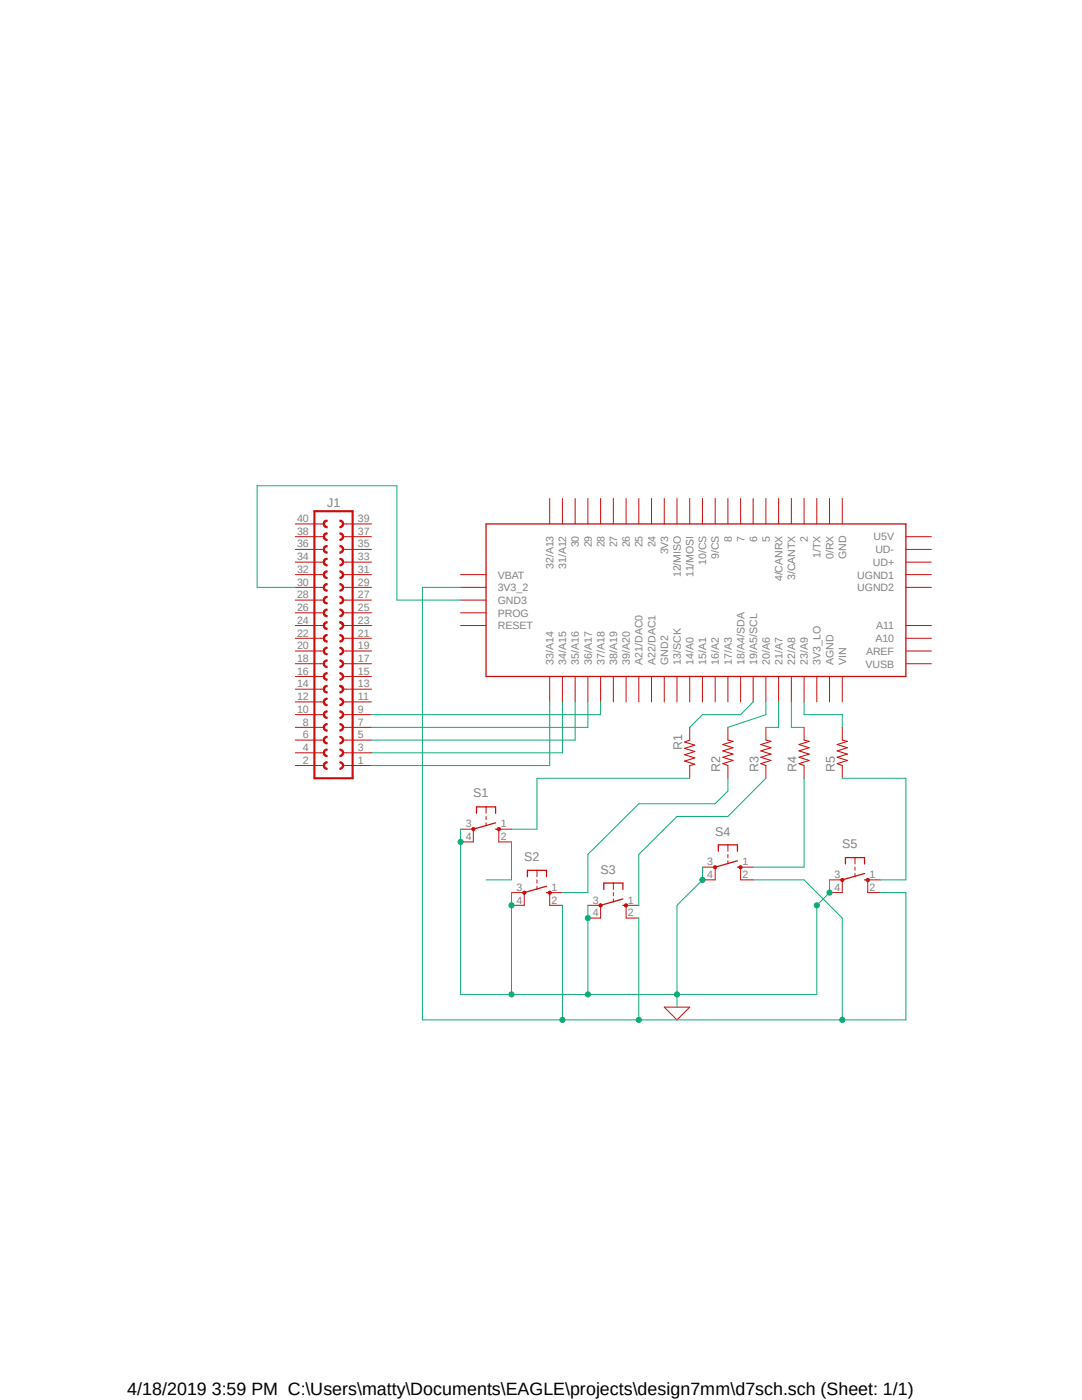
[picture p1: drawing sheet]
<svg xmlns="http://www.w3.org/2000/svg" width="216mm" height="279mm" viewBox="0 0 216 279" stroke-linecap="round" stroke-linejoin="round" font-family="sans-serif">
<path d="M51.1 95.1l139.1 109.5M190.2 95.1l-139.1 109.5" fill="none" stroke="#fff" stroke-width=".2"/>
<path d="M137.6 147.7l-1 .4 2 .6-2 .7 2 .6-2 .6 2 .7-2 .6 2 .6-1 .3M145.2 147.7l1.1 .3-2.1 .6 2.1 .6-2.1 .7 2.1 .6-2.1 .6 2.1 .7-2.1 .6 1 .4M152.8 147.7l1 .3-2 .6 2 .6-2 .7 2 .6-2 .6 2 .7-2 .6 1 .4M160.4 147.7l1.1 .3-2.1 .6 2.1 .6-2.1 .7 2.1 .6-2.1 .6 2.1 .7-2.1 .6 1 .4M168.1 147.7l1 .3-2.1 .6 2.1 .6-2.1 .7 2.1 .6-2.1 .6 2.1 .7-2.1 .6 1.1 .4" fill="none" stroke="#c90d0c" stroke-width=".21"/>
<g fill="none" stroke="#c90d0c" stroke-width=".2">
<path d="M137.6 145.2v2.5M137.6 152.8v2.5M145.2 145.2v2.5M145.2 152.8v2.5M152.8 145.2v2.5M152.8 152.8v2.5M160.4 145.2v2.5M160.4 152.8v2.5M168.1 145.2v2.5M168.1 152.8v2.5M94.4 165.5v2.5M97 161v1.3"/>
<path d="M97 162.9v.7M97 164.2v.6M99.5 165.5v2.5"/>
</g>
<path d="M95.1 162.3v-1.3h3.8v1.3M98.9 165.5h.6M98.9 164.2l-4.5 1.3" fill="none" stroke="#c90d0c" stroke-width=".25"/>
<path d="M94.2 165.2h.5v.5h-.5l-.1-.2z" fill-rule="evenodd" fill="#c90d0c"/>
<path d="M94.2 165.2h.5v.5h-.5l-.1-.2z" fill="none" stroke="#c90d0c" stroke-width=".2"/>
<path d="M99.3 165.2h.5v.5h-.5l-.1-.2z" fill-rule="evenodd" fill="#c90d0c"/>
<path d="M91.9 165.5h2.5M91.9 168h2.5M99.3 165.2h.5v.5h-.5l-.1-.2zM99.5 165.5h2.6M99.5 168h2.6M104.6 178.1v2.6M107.1 173.7v1.3M107.1 175.6v.6M107.1 176.9v.6M109.7 178.1v2.6" fill="none" stroke="#c90d0c" stroke-width=".2"/>
<path d="M105.2 175v-1.3h3.9v1.3M109.1 178.1h.6M109.1 176.9l-4.5 1.2" fill="none" stroke="#c90d0c" stroke-width=".25"/>
<path d="M104.4 177.9h.5v.5h-.5l-.1-.3z" fill-rule="evenodd" fill="#c90d0c"/>
<path d="M104.4 177.9h.5v.5h-.5l-.1-.3z" fill="none" stroke="#c90d0c" stroke-width=".2"/>
<path d="M109.5 177.9h.4v.5h-.4l-.2-.3z" fill-rule="evenodd" fill="#c90d0c"/>
<path d="M102.1 178.1h2.5M109.5 177.9h.4v.5h-.4l-.2-.3zM109.7 178.1h2.5M122.4 176.2v1.3M122.4 178.1v.7M122.4 179.4v.6M102.1 180.7h2.5M109.7 180.7h2.5M119.8 180.7v2.5M124.9 180.7v2.5" fill="none" stroke="#c90d0c" stroke-width=".2"/>
<path d="M120.5 177.5v-1.3h3.8v1.3M124.3 179.4l-4.5 1.3M124.3 180.7h.6" fill="none" stroke="#c90d0c" stroke-width=".25"/>
<path d="M119.6 180.5l.2-.2 .3 .2 .1 .2-.1 .2h-.5z" fill-rule="evenodd" fill="#c90d0c"/>
<path d="M119.6 180.5l.2-.2 .3 .2 .1 .2-.1 .2h-.5z" fill="none" stroke="#c90d0c" stroke-width=".2"/>
<path d="M124.7 180.5l.2-.2 .2 .2 .2 .2-.2 .2h-.4z" fill-rule="evenodd" fill="#c90d0c"/>
<path d="M142.7 173.1v2.5M145.2 168.6v1.3M145.2 170.5v.7M145.2 171.8v.6M147.8 173.1v2.5M117.3 180.7h2.5M117.3 183.2h2.5M124.7 180.5l.2-.2 .2 .2 .2 .2-.2 .2h-.4zM124.9 180.7h2.6M124.9 183.2h2.6" fill="none" stroke="#c90d0c" stroke-width=".2"/>
<path d="M143.3 169.9v-1.3h3.9v1.3M147.2 173.1h.6M147.2 171.8l-4.5 1.3" fill="none" stroke="#c90d0c" stroke-width=".25"/>
<path d="M142.5 172.8h.4v.5h-.4z" fill-rule="evenodd" fill="#c90d0c"/>
<path d="M142.5 172.8h.4v.5h-.4z" fill="none" stroke="#c90d0c" stroke-width=".2"/>
<path d="M147.5 172.8h.5v.5h-.5z" fill-rule="evenodd" fill="#c90d0c"/>
<path d="M140.2 173.1h2.5M140.2 175.6h2.5M147.5 172.8h.5v.5h-.5zM147.8 173.1h2.5M147.8 175.6h2.5M168.1 175.6v2.5M170.6 171.2v1.2M170.6 173.1v.6M170.6 174.3v.7M173.1 175.6v2.5" fill="none" stroke="#c90d0c" stroke-width=".2"/>
<path d="M168.7 172.4v-1.2h3.8v1.2M172.5 175.6h.6M172.5 174.3l-4.4 1.3" fill="none" stroke="#c90d0c" stroke-width=".25"/>
<path d="M167.9 175.4h.4v.5h-.4l-.2-.3z" fill-rule="evenodd" fill="#c90d0c"/>
<path d="M167.9 175.4h.4v.5h-.4l-.2-.3z" fill="none" stroke="#c90d0c" stroke-width=".2"/>
<path d="M172.9 175.4h.5v.5h-.5l-.1-.3z" fill-rule="evenodd" fill="#c90d0c"/>
<g fill="none" stroke="#c90d0c" stroke-width=".2">
<path d="M109.7 99.5v5.1M112.2 99.5v5.1M114.8 99.5v5.1M117.3 99.5v5.1M119.8 99.5v5.1M122.4 99.5v5.1M124.9 99.5v5.1M127.5 99.5v5.1M130 99.5v5.1M132.5 99.5v5.1M135.1 99.5v5.1M137.6 99.5v5.1"/>
<path d="M140.2 99.5v5.1M142.7 99.5v5.1M145.2 99.5v5.1M147.8 99.5v5.1M150.3 99.5v5.1M152.8 99.5v5.1M155.4 99.5v5.1M157.9 99.5v5.1M160.4 99.5v5.1M163 99.5v5.1M165.5 99.5v5.1M168.1 99.5v5.1"/>
<path d="M91.9 114.7h5.1M91.9 117.2h5.1M91.9 119.8h5.1M180.8 107.1h5M180.8 109.6h5M180.8 112.2h5M180.8 114.7h5M180.8 117.2h5M91.9 124.8h5.1M91.9 122.3h5.1M109.7 135v5.1M112.2 135v5.1"/>
<path d="M114.8 135v5.1M117.3 135v5.1M119.8 135v5.1M122.4 135v5.1M124.9 135v5.1M127.5 135v5.1M130 135v5.1M132.5 135v5.1M135.1 135v5.1M137.6 135v5.1M140.2 135v5.1M142.7 135v5.1"/>
<path d="M145.2 135v5.1M147.8 135v5.1M150.3 135v5.1M152.8 135v5.1M155.4 135v5.1M157.9 135v5.1M160.4 135v5.1M163 135v5.1M165.5 135v5.1M168.1 135v5.1M180.8 132.5h5M180.8 129.9h5"/>
<path d="M180.8 127.4h5M180.8 124.8h5M165.5 175.6h2.6M165.5 178.1h2.6M172.9 175.4h.5v.5h-.5l-.1-.3zM173.1 175.6h2.6M173.1 178.1h2.6M132.5 201h5.1l-2.5 2.5z"/>
</g>
<path d="M97 104.6h83.8v30.4h-83.8z" fill="none" stroke="#c90d0c" stroke-width=".25"/>
<path d="M62.7 102h7.7v53.3h-7.7z" fill="none" stroke="#c90d0c" stroke-width=".42"/>
<path d="M64.8 129.3l.5-.1v.2a.51 .51 0 0 0-.5 .5 .51 .51 0 0 0 .5 .5v.3a.76 .76 0 0 1-.8-.5 .76 .76 0 0 1 .3-.9z" fill-rule="evenodd" fill="#c90d0c"/>
<path d="M64 129.9h.6M64.8 129.3l.5-.1v.2a.51 .51 0 0 0-.5 .5 .51 .51 0 0 0 .5 .5v.3a.76 .76 0 0 1-.8-.5 .76 .76 0 0 1 .3-.9z" fill="none" stroke="#c90d0c" stroke-width=".2"/>
<path d="M64.8 131.8l.5-.1v.3a.51 .51 0 0 0-.5 .5 .51 .51 0 0 0 .5 .5v.2a.76 .76 0 0 1-.8-.5 .76 .76 0 0 1 .3-.9z" fill-rule="evenodd" fill="#c90d0c"/>
<path d="M64 132.5h.6M64.8 131.8l.5-.1v.3a.51 .51 0 0 0-.5 .5 .51 .51 0 0 0 .5 .5v.2a.76 .76 0 0 1-.8-.5 .76 .76 0 0 1 .3-.9z" fill="none" stroke="#c90d0c" stroke-width=".2"/>
<path d="M64.5 135h.3a.45 .45 0 0 0 .5 .5v.3a.71 .71 0 0 1-.8-.8z" fill-rule="evenodd" fill="#c90d0c"/>
<path d="M64.5 135h.3a.45 .45 0 0 0 .5 .5v.3a.71 .71 0 0 1-.8-.8z" fill="none" stroke="#c90d0c" stroke-width=".2"/>
<path d="M64.8 134.4l.5-.2v.3a.5 .5 0 0 0-.5 .5h-.3v-.1z" fill-rule="evenodd" fill="#c90d0c"/>
<path d="M64.8 134.4l.5-.2v.3a.5 .5 0 0 0-.5 .5h-.3v-.1z" fill="none" stroke="#c90d0c" stroke-width=".2"/>
<path d="M64.5 137.5h.3a.45 .45 0 0 0 .5 .5v.3a.71 .71 0 0 1-.8-.8z" fill-rule="evenodd" fill="#c90d0c"/>
<path d="M64.5 137.5h.3a.45 .45 0 0 0 .5 .5v.3a.71 .71 0 0 1-.8-.8z" fill="none" stroke="#c90d0c" stroke-width=".2"/>
<path d="M64.8 136.9l.5-.1v.2a.5 .5 0 0 0-.5 .5h-.3v-.1z" fill-rule="evenodd" fill="#c90d0c"/>
<path d="M64.8 136.9l.5-.1v.2a.5 .5 0 0 0-.5 .5h-.3v-.1z" fill="none" stroke="#c90d0c" stroke-width=".2"/>
<path d="M64.5 140.1h.3a.5 .5 0 0 0 .5 .5v.2a.71 .71 0 0 1-.8-.7z" fill-rule="evenodd" fill="#c90d0c"/>
<path d="M64.5 140.1h.3a.5 .5 0 0 0 .5 .5v.2a.71 .71 0 0 1-.8-.7z" fill="none" stroke="#c90d0c" stroke-width=".2"/>
<path d="M64.8 139.4l.5-.1v.3a.5 .5 0 0 0-.5 .5h-.3v-.2z" fill-rule="evenodd" fill="#c90d0c"/>
<path d="M64.8 139.4l.5-.1v.3a.5 .5 0 0 0-.5 .5h-.3v-.2z" fill="none" stroke="#c90d0c" stroke-width=".2"/>
<path d="M64.5 142.6h.3a.5 .5 0 0 0 .5 .5v.3a.71 .71 0 0 1-.8-.8z" fill-rule="evenodd" fill="#c90d0c"/>
<path d="M64.5 142.6h.3a.5 .5 0 0 0 .5 .5v.3a.71 .71 0 0 1-.8-.8z" fill="none" stroke="#c90d0c" stroke-width=".2"/>
<path d="M64.8 142l.5-.1v.2a.45 .45 0 0 0-.5 .5h-.3v-.1z" fill-rule="evenodd" fill="#c90d0c"/>
<path d="M64.8 142l.5-.1v.2a.45 .45 0 0 0-.5 .5h-.3v-.1z" fill="none" stroke="#c90d0c" stroke-width=".2"/>
<path d="M64.5 145.2h.3a.5 .5 0 0 0 .5 .5v.2a.71 .71 0 0 1-.8-.7z" fill-rule="evenodd" fill="#c90d0c"/>
<path d="M64.5 145.2h.3a.5 .5 0 0 0 .5 .5v.2a.71 .71 0 0 1-.8-.7z" fill="none" stroke="#c90d0c" stroke-width=".2"/>
<path d="M64.8 144.5l.5-.1v.3a.45 .45 0 0 0-.5 .5h-.3v-.2z" fill-rule="evenodd" fill="#c90d0c"/>
<path d="M64.8 144.5l.5-.1v.3a.45 .45 0 0 0-.5 .5h-.3v-.2z" fill="none" stroke="#c90d0c" stroke-width=".2"/>
<path d="M64.5 147.7h.3a.5 .5 0 0 0 .5 .5v.3a.71 .71 0 0 1-.8-.8z" fill-rule="evenodd" fill="#c90d0c"/>
<path d="M64.5 147.7h.3a.5 .5 0 0 0 .5 .5v.3a.71 .71 0 0 1-.8-.8z" fill="none" stroke="#c90d0c" stroke-width=".2"/>
<path d="M64.8 147.1l.5-.2v.3a.45 .45 0 0 0-.5 .5h-.3v-.2z" fill-rule="evenodd" fill="#c90d0c"/>
<path d="M64.8 147.1l.5-.2v.3a.45 .45 0 0 0-.5 .5h-.3v-.2z" fill="none" stroke="#c90d0c" stroke-width=".2"/>
<path d="M64.5 150.2h.3a.5 .5 0 0 0 .5 .5v.3a.71 .71 0 0 1-.8-.8z" fill-rule="evenodd" fill="#c90d0c"/>
<path d="M64.5 150.2h.3a.5 .5 0 0 0 .5 .5v.3a.71 .71 0 0 1-.8-.8z" fill="none" stroke="#c90d0c" stroke-width=".2"/>
<path d="M64.8 149.6l.5-.1v.2a.45 .45 0 0 0-.5 .5h-.3v-.1z" fill-rule="evenodd" fill="#c90d0c"/>
<path d="M64.8 149.6l.5-.1v.2a.45 .45 0 0 0-.5 .5h-.3v-.1z" fill="none" stroke="#c90d0c" stroke-width=".2"/>
<path d="M64.5 152.8h.3a.5 .5 0 0 0 .5 .5v.2a.71 .71 0 0 1-.8-.7z" fill-rule="evenodd" fill="#c90d0c"/>
<path d="M64.5 152.8h.3a.5 .5 0 0 0 .5 .5v.2a.71 .71 0 0 1-.8-.7z" fill="none" stroke="#c90d0c" stroke-width=".2"/>
<path d="M64.8 152.1l.5-.1v.3a.45 .45 0 0 0-.5 .5h-.3v-.2z" fill-rule="evenodd" fill="#c90d0c"/>
<path d="M64.8 152.1l.5-.1v.3a.45 .45 0 0 0-.5 .5h-.3v-.2z" fill="none" stroke="#c90d0c" stroke-width=".2"/>
<path d="M67.8 152a.76 .76 0 0 1 .8 .8h-.3a.5 .5 0 0 0-.5-.5z" fill-rule="evenodd" fill="#c90d0c"/>
<path d="M67.8 152a.76 .76 0 0 1 .8 .8h-.3a.5 .5 0 0 0-.5-.5z" fill="none" stroke="#c90d0c" stroke-width=".2"/>
<path d="M67.8 153.3l.4-.2 .1-.3h.3a.76 .76 0 0 1-.8 .7z" fill-rule="evenodd" fill="#c90d0c"/>
<path d="M67.8 153.3l.4-.2 .1-.3h.3a.76 .76 0 0 1-.8 .7z" fill="none" stroke="#c90d0c" stroke-width=".2"/>
<path d="M67.8 149.5a.76 .76 0 0 1 .8 .7h-.3a.5 .5 0 0 0-.5-.5z" fill-rule="evenodd" fill="#c90d0c"/>
<path d="M67.8 149.5a.76 .76 0 0 1 .8 .7h-.3a.5 .5 0 0 0-.5-.5z" fill="none" stroke="#c90d0c" stroke-width=".2"/>
<path d="M67.8 150.7l.4-.1 .1-.4h.3a.76 .76 0 0 1-.8 .8z" fill-rule="evenodd" fill="#c90d0c"/>
<path d="M67.8 150.7l.4-.1 .1-.4h.3a.76 .76 0 0 1-.8 .8z" fill="none" stroke="#c90d0c" stroke-width=".2"/>
<path d="M67.8 146.9a.76 .76 0 0 1 .8 .8h-.3a.5 .5 0 0 0-.5-.5z" fill-rule="evenodd" fill="#c90d0c"/>
<path d="M67.8 146.9a.76 .76 0 0 1 .8 .8h-.3a.5 .5 0 0 0-.5-.5z" fill="none" stroke="#c90d0c" stroke-width=".2"/>
<path d="M67.8 148.2l.4-.2 .1-.3h.3a.76 .76 0 0 1-.8 .8z" fill-rule="evenodd" fill="#c90d0c"/>
<path d="M67.8 148.2l.4-.2 .1-.3h.3a.76 .76 0 0 1-.8 .8z" fill="none" stroke="#c90d0c" stroke-width=".2"/>
<path d="M67.8 144.4a.76 .76 0 0 1 .8 .8h-.3a.5 .5 0 0 0-.5-.5z" fill-rule="evenodd" fill="#c90d0c"/>
<path d="M67.8 144.4a.76 .76 0 0 1 .8 .8h-.3a.5 .5 0 0 0-.5-.5z" fill="none" stroke="#c90d0c" stroke-width=".2"/>
<path d="M67.8 145.7l.4-.2 .1-.3h.3a.76 .76 0 0 1-.8 .7z" fill-rule="evenodd" fill="#c90d0c"/>
<path d="M67.8 145.7l.4-.2 .1-.3h.3a.76 .76 0 0 1-.8 .7z" fill="none" stroke="#c90d0c" stroke-width=".2"/>
<path d="M67.8 141.9a.76 .76 0 0 1 .8 .7h-.3a.5 .5 0 0 0-.5-.5z" fill-rule="evenodd" fill="#c90d0c"/>
<path d="M67.8 141.9a.76 .76 0 0 1 .8 .7h-.3a.5 .5 0 0 0-.5-.5z" fill="none" stroke="#c90d0c" stroke-width=".2"/>
<path d="M67.8 143.1l.4-.1 .1-.4h.3a.76 .76 0 0 1-.8 .8z" fill-rule="evenodd" fill="#c90d0c"/>
<path d="M67.8 143.1l.4-.1 .1-.4h.3a.76 .76 0 0 1-.8 .8z" fill="none" stroke="#c90d0c" stroke-width=".2"/>
<path d="M67.8 139.3a.76 .76 0 0 1 .8 .8h-.3v-.2l-.5-.3z" fill-rule="evenodd" fill="#c90d0c"/>
<path d="M67.8 139.3a.76 .76 0 0 1 .8 .8h-.3v-.2l-.5-.3z" fill="none" stroke="#c90d0c" stroke-width=".2"/>
<path d="M67.8 140.6l.4-.2 .1-.3h.3a.76 .76 0 0 1-.8 .7z" fill-rule="evenodd" fill="#c90d0c"/>
<path d="M67.8 140.6l.4-.2 .1-.3h.3a.76 .76 0 0 1-.8 .7z" fill="none" stroke="#c90d0c" stroke-width=".2"/>
<path d="M67.8 136.8a.76 .76 0 0 1 .8 .7h-.3v-.2l-.5-.3z" fill-rule="evenodd" fill="#c90d0c"/>
<path d="M67.8 136.8a.76 .76 0 0 1 .8 .7h-.3v-.2l-.5-.3z" fill="none" stroke="#c90d0c" stroke-width=".2"/>
<path d="M67.8 138a.5 .5 0 0 0 .5-.5h.3a.76 .76 0 0 1-.8 .8z" fill-rule="evenodd" fill="#c90d0c"/>
<path d="M67.8 138a.5 .5 0 0 0 .5-.5h.3a.76 .76 0 0 1-.8 .8z" fill="none" stroke="#c90d0c" stroke-width=".2"/>
<path d="M67.8 131.7a.76 .76 0 0 1 .8 .8h-.3l-.1-.4-.4-.1z" fill-rule="evenodd" fill="#c90d0c"/>
<path d="M67.8 131.7a.76 .76 0 0 1 .8 .8h-.3l-.1-.4-.4-.1z" fill="none" stroke="#c90d0c" stroke-width=".2"/>
<path d="M67.8 133a.5 .5 0 0 0 .5-.5h.3a.76 .76 0 0 1-.8 .7z" fill-rule="evenodd" fill="#c90d0c"/>
<path d="M67.8 133a.5 .5 0 0 0 .5-.5h.3a.76 .76 0 0 1-.8 .7z" fill="none" stroke="#c90d0c" stroke-width=".2"/>
<path d="M67.8 129.2a.76 .76 0 0 1 .8 .7h-.3l-.1-.3-.4-.2z" fill-rule="evenodd" fill="#c90d0c"/>
<path d="M67.8 129.2a.76 .76 0 0 1 .8 .7h-.3l-.1-.3-.4-.2z" fill="none" stroke="#c90d0c" stroke-width=".2"/>
<path d="M67.8 130.4a.5 .5 0 0 0 .5-.5h.3a.76 .76 0 0 1-.8 .8z" fill-rule="evenodd" fill="#c90d0c"/>
<path d="M67.8 130.4a.5 .5 0 0 0 .5-.5h.3a.76 .76 0 0 1-.8 .8z" fill="none" stroke="#c90d0c" stroke-width=".2"/>
<path d="M67.8 134.2a.76 .76 0 0 1 .8 .8h-.3l-.1-.3-.4-.2z" fill-rule="evenodd" fill="#c90d0c"/>
<path d="M67.8 134.2a.76 .76 0 0 1 .8 .8h-.3l-.1-.3-.4-.2z" fill="none" stroke="#c90d0c" stroke-width=".2"/>
<path d="M67.8 135.5a.5 .5 0 0 0 .5-.5h.3a.76 .76 0 0 1-.8 .8z" fill-rule="evenodd" fill="#c90d0c"/>
<g fill="none" stroke="#c90d0c" stroke-width=".2">
<path d="M64 135h.6M64 137.5h.6M67.8 135.5a.5 .5 0 0 0 .5-.5h.3a.76 .76 0 0 1-.8 .8zM64 140.1h.6M64 142.6h.6M64 145.2h.6M64 147.7h.6M64 150.2h.6M64 152.8h.6M68.5 140.1h.6M68.5 142.6h.6M68.5 145.2h.6"/>
<path d="M68.5 147.7h.6M68.5 150.2h.6M68.5 152.8h.6"/>
</g>
<path d="M67.8 136.8a.76 .76 0 0 1 .8 .7h-.3v-.2l-.5-.3z" fill-rule="evenodd" fill="#c90d0c"/>
<path d="M67.8 136.8a.76 .76 0 0 1 .8 .7h-.3v-.2l-.5-.3zM68.5 137.5h.6M68.5 135h.6M68.5 132.5h.6M68.5 129.9h.6" fill="none" stroke="#c90d0c" stroke-width=".2"/>
<path d="M64.8 116.6l.5-.1v.2a.51 .51 0 0 0-.5 .5 .51 .51 0 0 0 .5 .5v.3a.75 .75 0 0 1-.8-.5 .75 .75 0 0 1 .3-.9z" fill-rule="evenodd" fill="#c90d0c"/>
<path d="M64 117.2h.6M64.8 116.6l.5-.1v.2a.51 .51 0 0 0-.5 .5 .51 .51 0 0 0 .5 .5v.3a.75 .75 0 0 1-.8-.5 .75 .75 0 0 1 .3-.9z" fill="none" stroke="#c90d0c" stroke-width=".2"/>
<path d="M64.8 119.1l.5-.1v.3a.51 .51 0 0 0-.5 .5 .51 .51 0 0 0 .5 .5v.2a.75 .75 0 0 1-.8-.5 .75 .75 0 0 1 .3-.9z" fill-rule="evenodd" fill="#c90d0c"/>
<path d="M64 119.8h.6M64.8 119.1l.5-.1v.3a.51 .51 0 0 0-.5 .5 .51 .51 0 0 0 .5 .5v.2a.75 .75 0 0 1-.8-.5 .75 .75 0 0 1 .3-.9z" fill="none" stroke="#c90d0c" stroke-width=".2"/>
<path d="M64.5 122.3h.3a.45 .45 0 0 0 .5 .5v.3a.65 .65 0 0 1-.8-.8z" fill-rule="evenodd" fill="#c90d0c"/>
<path d="M64.5 122.3h.3a.45 .45 0 0 0 .5 .5v.3a.65 .65 0 0 1-.8-.8z" fill="none" stroke="#c90d0c" stroke-width=".2"/>
<path d="M64.8 121.7l.5-.2v.3a.5 .5 0 0 0-.5 .5h-.3v-.1z" fill-rule="evenodd" fill="#c90d0c"/>
<path d="M64.8 121.7l.5-.2v.3a.5 .5 0 0 0-.5 .5h-.3v-.1z" fill="none" stroke="#c90d0c" stroke-width=".2"/>
<path d="M64.5 124.8h.3a.45 .45 0 0 0 .5 .5v.3a.65 .65 0 0 1-.8-.8z" fill-rule="evenodd" fill="#c90d0c"/>
<path d="M64.5 124.8h.3a.45 .45 0 0 0 .5 .5v.3a.65 .65 0 0 1-.8-.8z" fill="none" stroke="#c90d0c" stroke-width=".2"/>
<path d="M64.8 124.2l.5-.1v.2a.5 .5 0 0 0-.5 .5h-.3v-.1z" fill-rule="evenodd" fill="#c90d0c"/>
<path d="M64.8 124.2l.5-.1v.2a.5 .5 0 0 0-.5 .5h-.3v-.1z" fill="none" stroke="#c90d0c" stroke-width=".2"/>
<path d="M64.5 127.4h.3a.45 .45 0 0 0 .5 .5v.2a.65 .65 0 0 1-.8-.7z" fill-rule="evenodd" fill="#c90d0c"/>
<path d="M64.5 127.4h.3a.45 .45 0 0 0 .5 .5v.2a.65 .65 0 0 1-.8-.7z" fill="none" stroke="#c90d0c" stroke-width=".2"/>
<path d="M64.8 126.7l.5-.1v.3a.5 .5 0 0 0-.5 .5h-.3v-.1z" fill-rule="evenodd" fill="#c90d0c"/>
<path d="M64.8 126.7l.5-.1v.3a.5 .5 0 0 0-.5 .5h-.3v-.1z" fill="none" stroke="#c90d0c" stroke-width=".2"/>
<path d="M67.8 126.6a.76 .76 0 0 1 .8 .8h-.3l-.1-.4-.4-.1z" fill-rule="evenodd" fill="#c90d0c"/>
<path d="M67.8 126.6a.76 .76 0 0 1 .8 .8h-.3l-.1-.4-.4-.1z" fill="none" stroke="#c90d0c" stroke-width=".2"/>
<path d="M67.8 127.9a.5 .5 0 0 0 .5-.5h.3a.76 .76 0 0 1-.8 .7z" fill-rule="evenodd" fill="#c90d0c"/>
<path d="M67.8 127.9a.5 .5 0 0 0 .5-.5h.3a.76 .76 0 0 1-.8 .7z" fill="none" stroke="#c90d0c" stroke-width=".2"/>
<path d="M67.8 124.1a.76 .76 0 0 1 .8 .7h-.3l-.1-.3-.4-.2z" fill-rule="evenodd" fill="#c90d0c"/>
<path d="M67.8 124.1a.76 .76 0 0 1 .8 .7h-.3l-.1-.3-.4-.2z" fill="none" stroke="#c90d0c" stroke-width=".2"/>
<path d="M67.8 125.3a.5 .5 0 0 0 .5-.5h.3a.76 .76 0 0 1-.8 .8z" fill-rule="evenodd" fill="#c90d0c"/>
<path d="M67.8 125.3a.5 .5 0 0 0 .5-.5h.3a.76 .76 0 0 1-.8 .8z" fill="none" stroke="#c90d0c" stroke-width=".2"/>
<path d="M67.8 119a.76 .76 0 0 1 .8 .8h-.3l-.1-.4-.4-.1z" fill-rule="evenodd" fill="#c90d0c"/>
<path d="M67.8 119a.76 .76 0 0 1 .8 .8h-.3l-.1-.4-.4-.1z" fill="none" stroke="#c90d0c" stroke-width=".2"/>
<path d="M67.8 120.3a.5 .5 0 0 0 .5-.5h.3a.71 .71 0 0 1-.8 .7z" fill-rule="evenodd" fill="#c90d0c"/>
<path d="M67.8 120.3a.5 .5 0 0 0 .5-.5h.3a.71 .71 0 0 1-.8 .7z" fill="none" stroke="#c90d0c" stroke-width=".2"/>
<path d="M67.8 116.5a.76 .76 0 0 1 .8 .7h-.3l-.1-.3-.4-.2z" fill-rule="evenodd" fill="#c90d0c"/>
<path d="M67.8 116.5a.76 .76 0 0 1 .8 .7h-.3l-.1-.3-.4-.2z" fill="none" stroke="#c90d0c" stroke-width=".2"/>
<path d="M67.8 117.7a.5 .5 0 0 0 .5-.5h.3a.71 .71 0 0 1-.8 .8z" fill-rule="evenodd" fill="#c90d0c"/>
<path d="M67.8 117.7a.5 .5 0 0 0 .5-.5h.3a.71 .71 0 0 1-.8 .8z" fill="none" stroke="#c90d0c" stroke-width=".2"/>
<path d="M67.8 121.5a.76 .76 0 0 1 .8 .8h-.3l-.1-.3-.4-.2z" fill-rule="evenodd" fill="#c90d0c"/>
<path d="M67.8 121.5a.76 .76 0 0 1 .8 .8h-.3l-.1-.3-.4-.2z" fill="none" stroke="#c90d0c" stroke-width=".2"/>
<path d="M67.8 122.8a.5 .5 0 0 0 .5-.5h.3a.71 .71 0 0 1-.8 .8z" fill-rule="evenodd" fill="#c90d0c"/>
<path d="M64 122.3h.6M64 124.8h.6M64 127.4h.6M67.8 122.8a.5 .5 0 0 0 .5-.5h.3a.71 .71 0 0 1-.8 .8zM68.5 127.4h.6" fill="none" stroke="#c90d0c" stroke-width=".2"/>
<path d="M67.8 124.1a.76 .76 0 0 1 .8 .7h-.3l-.1-.3-.4-.2z" fill-rule="evenodd" fill="#c90d0c"/>
<path d="M68.5 119.8h.6M68.5 117.2h.6M67.8 124.1a.76 .76 0 0 1 .8 .7h-.3l-.1-.3-.4-.2zM68.5 124.8h.6M68.5 122.3h.6" fill="none" stroke="#c90d0c" stroke-width=".2"/>
<path d="M64.5 114.7h.3a.45 .45 0 0 0 .5 .5v.2a.65 .65 0 0 1-.8-.7z" fill-rule="evenodd" fill="#c90d0c"/>
<path d="M64.5 114.7h.3a.45 .45 0 0 0 .5 .5v.2a.65 .65 0 0 1-.8-.7z" fill="none" stroke="#c90d0c" stroke-width=".2"/>
<path d="M64.8 114l.5-.1v.3a.5 .5 0 0 0-.5 .5h-.3v-.1z" fill-rule="evenodd" fill="#c90d0c"/>
<path d="M64.8 114l.5-.1v.3a.5 .5 0 0 0-.5 .5h-.3v-.1z" fill="none" stroke="#c90d0c" stroke-width=".2"/>
<path d="M64.5 112.2h.3a.5 .5 0 0 0 .5 .5v.2a.71 .71 0 0 1-.8-.7z" fill-rule="evenodd" fill="#c90d0c"/>
<path d="M64.5 112.2h.3a.5 .5 0 0 0 .5 .5v.2a.71 .71 0 0 1-.8-.7z" fill="none" stroke="#c90d0c" stroke-width=".2"/>
<path d="M64.8 111.5l.5-.1v.3a.45 .45 0 0 0-.5 .5h-.3v-.2z" fill-rule="evenodd" fill="#c90d0c"/>
<path d="M64.8 111.5l.5-.1v.3a.45 .45 0 0 0-.5 .5h-.3v-.2z" fill="none" stroke="#c90d0c" stroke-width=".2"/>
<path d="M67.8 111.4a.68 .68 0 0 1 .8 .8h-.3a.5 .5 0 0 0-.5-.5z" fill-rule="evenodd" fill="#c90d0c"/>
<path d="M67.8 111.4a.68 .68 0 0 1 .8 .8h-.3a.5 .5 0 0 0-.5-.5z" fill="none" stroke="#c90d0c" stroke-width=".2"/>
<path d="M67.8 113.9a.76 .76 0 0 1 .8 .8h-.3l-.1-.4-.4-.1z" fill-rule="evenodd" fill="#c90d0c"/>
<path d="M67.8 113.9a.76 .76 0 0 1 .8 .8h-.3l-.1-.4-.4-.1z" fill="none" stroke="#c90d0c" stroke-width=".2"/>
<path d="M67.8 115.2a.5 .5 0 0 0 .5-.5h.3a.71 .71 0 0 1-.8 .7z" fill-rule="evenodd" fill="#c90d0c"/>
<path d="M67.8 115.2a.5 .5 0 0 0 .5-.5h.3a.71 .71 0 0 1-.8 .7z" fill="none" stroke="#c90d0c" stroke-width=".2"/>
<path d="M67.8 112.7l.4-.2 .1-.3h.3a.76 .76 0 0 1-.8 .7z" fill-rule="evenodd" fill="#c90d0c"/>
<path d="M64 114.7h.6M64 112.2h.6M67.8 112.7l.4-.2 .1-.3h.3a.76 .76 0 0 1-.8 .7zM68.5 114.7h.6M68.5 112.2h.6" fill="none" stroke="#c90d0c" stroke-width=".2"/>
<path d="M64.8 109l.5-.1v.2a.51 .51 0 0 0-.5 .5 .51 .51 0 0 0 .5 .6v.2a.79 .79 0 0 1-.8-.5 .79 .79 0 0 1 .3-.9z" fill-rule="evenodd" fill="#c90d0c"/>
<path d="M64 109.6h.6M64.8 109l.5-.1v.2a.51 .51 0 0 0-.5 .5 .51 .51 0 0 0 .5 .6v.2a.79 .79 0 0 1-.8-.5 .79 .79 0 0 1 .3-.9z" fill="none" stroke="#c90d0c" stroke-width=".2"/>
<path d="M67.8 108.9a.68 .68 0 0 1 .8 .7h-.3a.5 .5 0 0 0-.5-.5z" fill-rule="evenodd" fill="#c90d0c"/>
<path d="M67.8 108.9a.68 .68 0 0 1 .8 .7h-.3a.5 .5 0 0 0-.5-.5z" fill="none" stroke="#c90d0c" stroke-width=".2"/>
<path d="M67.8 110.2l.4-.2 .1-.4h.3a.76 .76 0 0 1-.8 .8z" fill-rule="evenodd" fill="#c90d0c"/>
<path d="M67.8 110.2l.4-.2 .1-.4h.3a.76 .76 0 0 1-.8 .8zM68.5 109.6h.6" fill="none" stroke="#c90d0c" stroke-width=".2"/>
<path d="M64.5 107.1h.3a.5 .5 0 0 0 .5 .5v.3a.71 .71 0 0 1-.8-.8z" fill-rule="evenodd" fill="#c90d0c"/>
<path d="M64.5 107.1h.3a.5 .5 0 0 0 .5 .5v.3a.71 .71 0 0 1-.8-.8z" fill="none" stroke="#c90d0c" stroke-width=".2"/>
<path d="M64.8 106.4l.5-.1v.3a.45 .45 0 0 0-.5 .5h-.3v-.2z" fill-rule="evenodd" fill="#c90d0c"/>
<path d="M64.8 106.4l.5-.1v.3a.45 .45 0 0 0-.5 .5h-.3v-.2z" fill="none" stroke="#c90d0c" stroke-width=".2"/>
<path d="M64.5 104.6h.3a.5 .5 0 0 0 .5 .5v.2a.71 .71 0 0 1-.8-.7z" fill-rule="evenodd" fill="#c90d0c"/>
<path d="M64.5 104.6h.3a.5 .5 0 0 0 .5 .5v.2a.71 .71 0 0 1-.8-.7z" fill="none" stroke="#c90d0c" stroke-width=".2"/>
<path d="M64.8 103.9l.5-.1v.3a.45 .45 0 0 0-.5 .5h-.3v-.2z" fill-rule="evenodd" fill="#c90d0c"/>
<path d="M64.8 103.9l.5-.1v.3a.45 .45 0 0 0-.5 .5h-.3v-.2z" fill="none" stroke="#c90d0c" stroke-width=".2"/>
<path d="M67.8 103.8a.68 .68 0 0 1 .8 .8h-.3a.5 .5 0 0 0-.5-.5z" fill-rule="evenodd" fill="#c90d0c"/>
<path d="M67.8 103.8a.68 .68 0 0 1 .8 .8h-.3a.5 .5 0 0 0-.5-.5z" fill="none" stroke="#c90d0c" stroke-width=".2"/>
<path d="M67.8 106.3a.68 .68 0 0 1 .8 .8h-.3a.5 .5 0 0 0-.5-.5z" fill-rule="evenodd" fill="#c90d0c"/>
<path d="M67.8 106.3a.68 .68 0 0 1 .8 .8h-.3a.5 .5 0 0 0-.5-.5z" fill="none" stroke="#c90d0c" stroke-width=".2"/>
<path d="M67.8 107.6l.4-.2 .1-.3h.3a.76 .76 0 0 1-.8 .8z" fill-rule="evenodd" fill="#c90d0c"/>
<path d="M67.8 107.6l.4-.2 .1-.3h.3a.76 .76 0 0 1-.8 .8z" fill="none" stroke="#c90d0c" stroke-width=".2"/>
<path d="M67.8 105.1l.4-.2 .1-.3h.3a.76 .76 0 0 1-.8 .7z" fill-rule="evenodd" fill="#c90d0c"/>
<g fill="none" stroke="#c90d0c" stroke-width=".2">
<path d="M58.9 107.1h5.7M58.9 104.6h5.7M58.9 119.8h5.1M58.9 117.2h5.1M58.9 114.7h5.1M58.9 112.2h5.1M58.9 109.6h5.1M67.8 105.1l.4-.2 .1-.3h.3a.76 .76 0 0 1-.8 .7zM68.5 107.1h5.6M68.5 104.6h5.6M69.1 119.8h5M69.1 117.2h5"/>
<path d="M69.1 114.7h5M69.1 112.2h5M69.1 109.6h5M58.9 137.5h5.1M58.9 135h5.1M58.9 132.5h5.1M58.9 129.9h5.1M58.9 127.4h5.1M58.9 124.8h5.1M58.9 122.3h5.1M69.1 137.5h5M69.1 135h5"/>
<path d="M69.1 132.5h5M69.1 129.9h5M69.1 127.4h5M69.1 124.8h5M69.1 122.3h5M58.9 152.8h5.1M58.9 150.2h5.1M58.9 147.7h5.1M58.9 145.2h5.1M58.9 142.6h5.1M58.9 140.1h5.1M69.1 152.8h5"/>
<path d="M69.1 150.2h5M69.1 147.7h5M69.1 145.2h5M69.1 142.6h5M69.1 140.1h5"/>
</g>
<g fill="none" stroke="#0dab76" stroke-width=".2">
<path d="M58.9 117.2h-7.6v-20.3h27.9v22.9h12.7M91.9 117.2h-7.6v86.3h96.5v-25.4h-5.1M109.7 140.1v12.7h-35.6M112.2 140.1v10.1h-38.1M114.8 140.1v7.6h-40.7M117.3 140.1v5.1h-43.2M119.8 140.1v2.5h-45.7M150.3 140.1l-2.5 2.5h-7.6l-2.6 2.6M152.8 140.1v2.5l-7.6 2.6M155.4 140.1v5.1h-2.6M157.9 140.1v5.1h2.5M160.4 140.1v2.5h7.7v2.6"/>
<path d="M168.1 155.3h12.7v20.3h-5.1M150.3 175.6h10.1l7.7 7.6v20.3"/>
</g>
<circle cx="168.1" cy="203.5" r=".51" fill="#0dab76"/>
<g fill="none" stroke="#0dab76" stroke-width=".2">
<path d="M127.5 183.2v20.3"/>
<circle cx="168.1" cy="203.5" r=".51"/>
</g>
<circle cx="127.5" cy="203.5" r=".51" fill="#0dab76"/>
<g fill="none" stroke="#0dab76" stroke-width=".2">
<path d="M112.2 180.7v22.8"/>
<circle cx="127.5" cy="203.5" r=".51"/>
</g>
<circle cx="112.2" cy="203.5" r=".51" fill="#0dab76"/>
<g fill="none" stroke="#0dab76" stroke-width=".2">
<path d="M165.5 175.6v2.5"/>
<circle cx="112.2" cy="203.5" r=".51"/>
</g>
<circle cx="165.5" cy="178.1" r=".51" fill="#0dab76"/>
<g fill="none" stroke="#0dab76" stroke-width=".2">
<path d="M165.5 178.1l-2.5 2.6"/>
<circle cx="165.5" cy="178.1" r=".51"/>
</g>
<circle cx="163" cy="180.7" r=".51" fill="#0dab76"/>
<g fill="none" stroke="#0dab76" stroke-width=".2">
<path d="M163 180.7v17.8h-27.9"/>
<circle cx="163" cy="180.7" r=".51"/>
</g>
<circle cx="135.1" cy="198.5" r=".51" fill="#0dab76"/>
<g fill="none" stroke="#0dab76" stroke-width=".2">
<path d="M140.2 173.1v2.5l-5.1 5.1v20.3"/>
<circle cx="135.1" cy="198.5" r=".51"/>
</g>
<circle cx="140.2" cy="175.6" r=".51" fill="#0dab76"/>
<g fill="none" stroke="#0dab76" stroke-width=".2">
<path d="M102.1 198.5h33M117.3 180.7v17.8"/>
<circle cx="140.2" cy="175.6" r=".51"/>
</g>
<circle cx="117.3" cy="183.2" r=".51" fill="#0dab76"/>
<circle cx="117.3" cy="183.2" r=".51" fill="none" stroke="#0dab76" stroke-width=".2"/>
<circle cx="117.3" cy="198.5" r=".51" fill="#0dab76"/>
<g fill="none" stroke="#0dab76" stroke-width=".2">
<path d="M102.1 178.1v20.4"/>
<circle cx="117.3" cy="198.5" r=".51"/>
</g>
<circle cx="102.1" cy="180.7" r=".51" fill="#0dab76"/>
<circle cx="102.1" cy="180.7" r=".51" fill="none" stroke="#0dab76" stroke-width=".2"/>
<circle cx="102.1" cy="198.5" r=".51" fill="#0dab76"/>
<g fill="none" stroke="#0dab76" stroke-width=".2">
<path d="M91.9 165.5v33"/>
<circle cx="102.1" cy="198.5" r=".51"/>
</g>
<circle cx="91.9" cy="168" r=".51" fill="#0dab76"/>
<g fill="none" stroke="#0dab76" stroke-width=".2">
<path d="M137.6 155.3h-30.5v10.2h-5M145.2 155.3v2.6l-2.5 2.5h-15.2l-10.2 10.1v7.6h-5.1M152.8 155.3l-7.6 7.6h-10.1l-7.6 7.6v10.2M160.4 155.3v17.8h-10.1M102.1 168v7.6h-5.1M91.9 198.5h10.2"/>
<circle cx="91.9" cy="168" r=".51"/>
</g>
<text font-size="3.6" x="25.4" y="278.4">4/18/2019 3:59 PM C:\Users\matty\Documents\EAGLE\projects\design7mm\d7sch.sch (Sheet: 1/1)</text>
<g font-size="2.5" fill="#808080">
<text x="65.3" y="101.3">J1</text>
<text x="136.1" y="149.7" transform="rotate(-90 136.1 149.7)">R1</text>
<text x="143.7" y="154.1" transform="rotate(-90 143.7 154.1)">R2</text>
<text x="151.3" y="154.1" transform="rotate(-90 151.3 154.1)">R3</text>
<text x="159" y="154.1" transform="rotate(-90 159 154.1)">R4</text>
<text x="166.6" y="154.1" transform="rotate(-90 166.6 154.1)">R5</text>
<text x="94.4" y="159.1">S1</text>
<text x="142.7" y="166.8">S4</text>
<text x="104.6" y="171.8">S2</text>
<text x="168.1" y="169.3">S5</text>
<text x="119.8" y="174.3">S3</text>
</g>
<g font-size="2.1" fill="#808080">
<text x="59.3" y="106.7">38</text>
<text x="59.3" y="104.2">40</text>
<text x="71.4" y="106.7">37</text>
<text x="71.4" y="104.2">39</text>
<text x="174.3" y="107.9">U5V</text>
<text x="59.3" y="111.8">34</text>
<text x="59.3" y="109.3">36</text>
<text x="71.4" y="111.8">33</text>
<text x="71.4" y="109.3">35</text>
<text x="110.4" y="113.6" transform="rotate(-90 110.4 113.6)">32/A13</text>
<text x="113" y="113.6" transform="rotate(-90 113 113.6)">31/A12</text>
<text x="115.5" y="109.3" transform="rotate(-90 115.5 109.3)">30</text>
<text x="118.1" y="109.3" transform="rotate(-90 118.1 109.3)">29</text>
<text x="120.6" y="109.3" transform="rotate(-90 120.6 109.3)">28</text>
<text x="123.1" y="109.3" transform="rotate(-90 123.1 109.3)">27</text>
<text x="125.7" y="109.3" transform="rotate(-90 125.7 109.3)">26</text>
<text x="128.2" y="109.3" transform="rotate(-90 128.2 109.3)">25</text>
<text x="130.8" y="109.3" transform="rotate(-90 130.8 109.3)">24</text>
<text x="133.3" y="110.7" transform="rotate(-90 133.3 110.7)">3V3</text>
<text x="140.9" y="112.8" transform="rotate(-90 140.9 112.8)">10/CS</text>
<text x="143.5" y="111.6" transform="rotate(-90 143.5 111.6)">9/CS</text>
<text x="146" y="108.1" transform="rotate(-90 146 108.1)">8</text>
<text x="148.5" y="108.1" transform="rotate(-90 148.5 108.1)">7</text>
<text x="151.1" y="108.1" transform="rotate(-90 151.1 108.1)">6</text>
<text x="153.6" y="108.1" transform="rotate(-90 153.6 108.1)">5</text>
<text x="161.2" y="108.1" transform="rotate(-90 161.2 108.1)">2</text>
<text x="163.7" y="111.4" transform="rotate(-90 163.7 111.4)">1/TX</text>
<text x="166.3" y="111.6" transform="rotate(-90 166.3 111.6)">0/RX</text>
<text x="168.8" y="111.6" transform="rotate(-90 168.8 111.6)">GND</text>
<text x="174.2" y="112.9">UD+</text>
<text x="174.7" y="110.4">UD-</text>
<text x="59.3" y="119.4">28</text>
<text x="59.3" y="116.9">30</text>
<text x="59.3" y="114.3">32</text>
<text x="71.4" y="119.4">27</text>
<text x="71.4" y="116.9">29</text>
<text x="71.4" y="114.3">31</text>
<text x="99.3" y="118">3V3_2</text>
<text x="99.3" y="115.5">VBAT</text>
<text x="135.8" y="115.2" transform="rotate(-90 135.8 115.2)">12/MISO</text>
<text x="138.4" y="115.1" transform="rotate(-90 138.4 115.1)">11/MOSI</text>
<text x="156.1" y="116" transform="rotate(-90 156.1 116)">4/CANRX</text>
<text x="158.7" y="115.8" transform="rotate(-90 158.7 115.8)">3/CANTX</text>
<text x="171" y="115.5">UGND1</text>
<text x="171" y="118">UGND2</text>
<text x="59.3" y="124.5">24</text>
<text x="59.3" y="122">26</text>
<text x="71.4" y="124.5">23</text>
<text x="71.4" y="122">25</text>
<text x="99.3" y="120.5">GND3</text>
<text x="99.3" y="123.1">PROG</text>
<text x="99.3" y="125.6">RESET</text>
<text x="174.8" y="125.6">A11</text>
<text x="59.3" y="129.6">20</text>
<text x="59.3" y="127">22</text>
<text x="71.4" y="129.6">19</text>
<text x="71.4" y="127">21</text>
<text x="172.8" y="130.7">AREF</text>
<text x="174.7" y="128.1">A10</text>
<text x="59.3" y="137.2">14</text>
<text x="59.3" y="134.7">16</text>
<text x="59.3" y="132.1">18</text>
<text x="71.4" y="137.2">13</text>
<text x="71.4" y="134.7">15</text>
<text x="71.4" y="132.1">17</text>
<text x="110.4" y="132.7" transform="rotate(-90 110.4 132.7)">33/A14</text>
<text x="113" y="132.7" transform="rotate(-90 113 132.7)">34/A15</text>
<text x="115.5" y="132.7" transform="rotate(-90 115.5 132.7)">35/A16</text>
<text x="118.1" y="132.7" transform="rotate(-90 118.1 132.7)">36/A17</text>
<text x="120.6" y="132.7" transform="rotate(-90 120.6 132.7)">37/A18</text>
<text x="123.1" y="132.7" transform="rotate(-90 123.1 132.7)">38/A19</text>
<text x="125.7" y="132.7" transform="rotate(-90 125.7 132.7)">39/A20</text>
<text x="128.2" y="132.7" transform="rotate(-90 128.2 132.7)">A21/DAC0</text>
<text x="130.8" y="132.7" transform="rotate(-90 130.8 132.7)">A22/DAC1</text>
<text x="133.3" y="132.7" transform="rotate(-90 133.3 132.7)">GND2</text>
<text x="135.8" y="132.7" transform="rotate(-90 135.8 132.7)">13/SCK</text>
<text x="138.4" y="132.7" transform="rotate(-90 138.4 132.7)">14/A0</text>
<text x="140.9" y="132.7" transform="rotate(-90 140.9 132.7)">15/A1</text>
<text x="143.5" y="132.7" transform="rotate(-90 143.5 132.7)">16/A2</text>
<text x="146" y="132.7" transform="rotate(-90 146 132.7)">17/A3</text>
<text x="148.5" y="132.7" transform="rotate(-90 148.5 132.7)">18/A4/SDA</text>
<text x="151.1" y="132.7" transform="rotate(-90 151.1 132.7)">19/A5/SCL</text>
<text x="153.6" y="132.7" transform="rotate(-90 153.6 132.7)">20/A6</text>
<text x="156.1" y="132.7" transform="rotate(-90 156.1 132.7)">21/A7</text>
<text x="158.7" y="132.7" transform="rotate(-90 158.7 132.7)">22/A8</text>
<text x="161.2" y="132.7" transform="rotate(-90 161.2 132.7)">23/A9</text>
<text x="163.7" y="132.7" transform="rotate(-90 163.7 132.7)">3V3_LO</text>
<text x="166.3" y="132.7" transform="rotate(-90 166.3 132.7)">AGND</text>
<text x="168.8" y="132.7" transform="rotate(-90 168.8 132.7)">VIN</text>
<text x="172.7" y="133.2">VUSB</text>
<text x="59.3" y="142.3">10</text>
<text x="59.3" y="139.7">12</text>
<text x="71.4" y="142.3">9</text>
<text x="71.4" y="139.7">11</text>
<text x="60.5" y="149.9">4</text>
<text x="60.5" y="147.4">6</text>
<text x="60.5" y="144.8">8</text>
<text x="71.4" y="149.9">3</text>
<text x="71.4" y="147.4">5</text>
<text x="71.4" y="144.8">7</text>
<text x="60.5" y="152.4">2</text>
<text x="71.4" y="152.4">1</text>
<text x="92.9" y="165.1">3</text>
<text x="92.9" y="167.6">4</text>
<text x="99.9" y="165.1">1</text>
<text x="99.9" y="167.6">2</text>
<text x="141.1" y="172.7">3</text>
<text x="148.1" y="172.7">1</text>
<text x="103.1" y="177.8">3</text>
<text x="110" y="177.8">1</text>
<text x="141.1" y="175.3">4</text>
<text x="148.1" y="175.3">2</text>
<text x="166.5" y="175.3">3</text>
<text x="166.5" y="177.8">4</text>
<text x="173.5" y="177.8">2</text>
<text x="173.5" y="175.3">1</text>
<text x="103.1" y="180.3">4</text>
<text x="110" y="180.3">2</text>
<text x="118.3" y="180.3">3</text>
<text x="118.3" y="182.9">4</text>
<text x="125.3" y="180.3">1</text>
<text x="125.3" y="182.9">2</text>
</g>
</svg>
